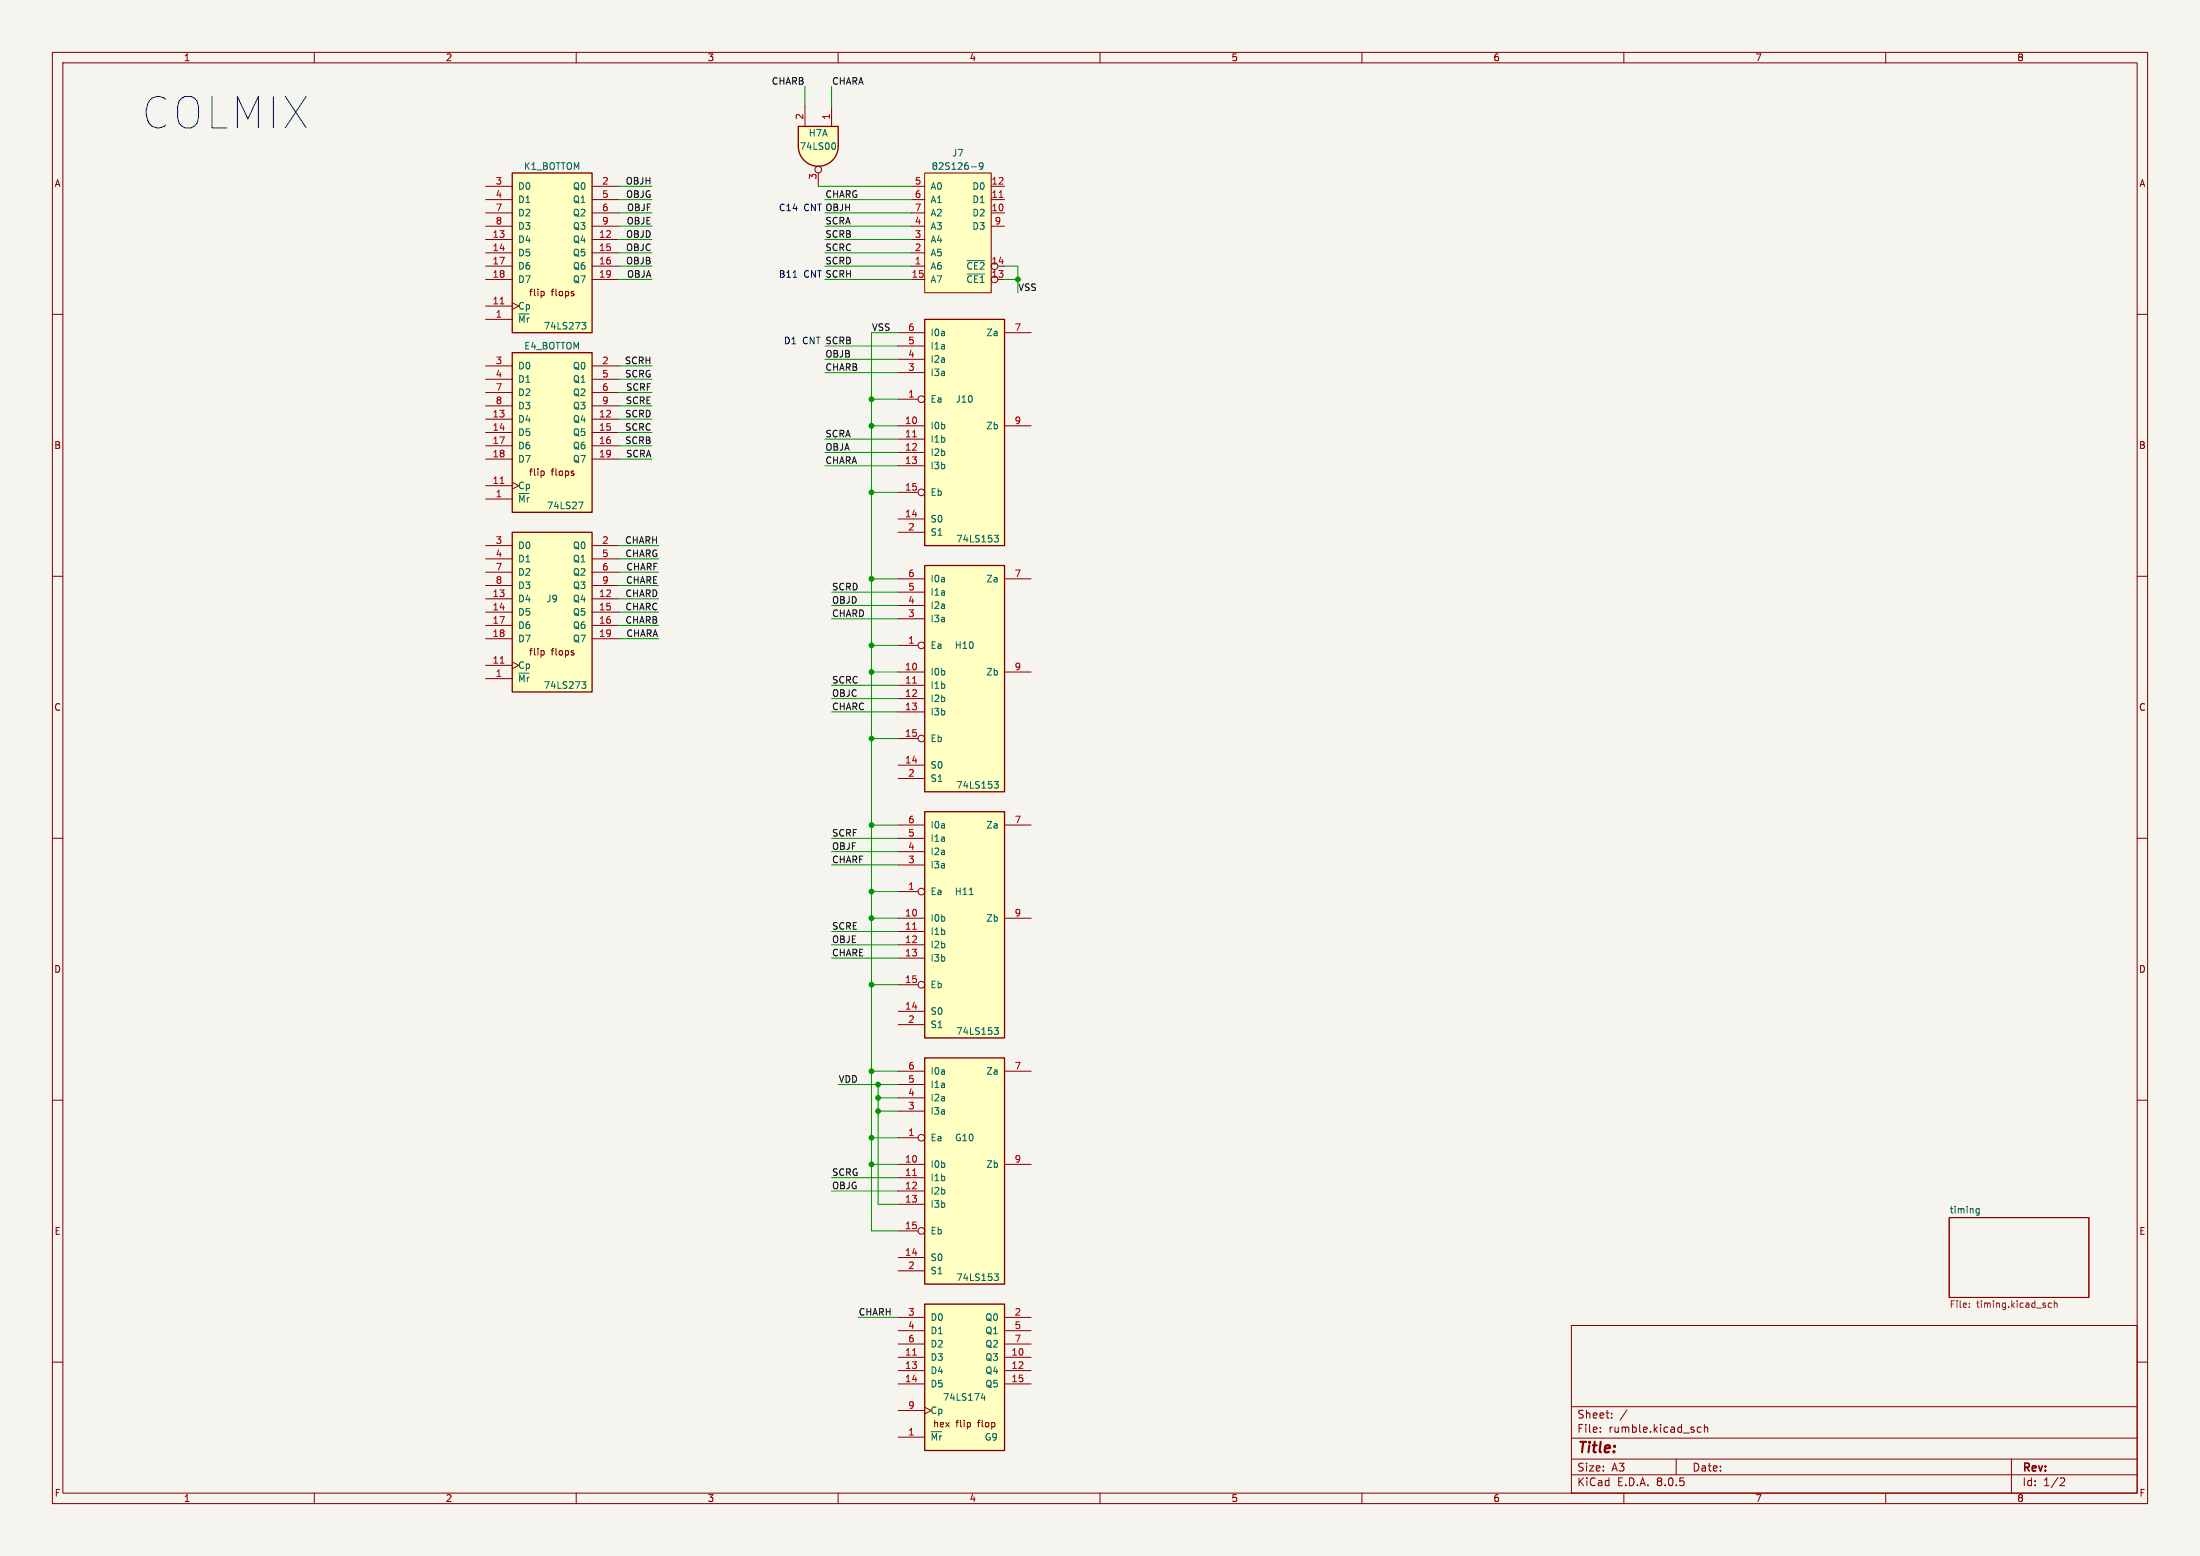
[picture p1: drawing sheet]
<svg xmlns="http://www.w3.org/2000/svg" width="420mm" height="297mm" viewBox="0 0 420 297" stroke-linecap="round" stroke-linejoin="round" font-family="sans-serif">
<path d="M0 0h420v297h-420z" fill="#f5f4ef" stroke="#f5f4ef" stroke-width=".19"/>
<g fill="none" stroke="#840000" stroke-width=".19">
<path d="M10 10h400v277h-400zM12 12h396v273h-396zM60 10v2M110 10v2M160 10v2M210 10v2M260 10v2M310 10v2M360 10v2M10 60h2M408 60h2M10 110h2"/>
<path d="M408 110h2M10 160h2M408 160h2M10 210h2M408 210h2M372.1 232.4h26.7v15.2h-26.7zM10 260h2M300 253h108v32h-108zM408 260h2M300 278.5h108M300 274.5h108M300 268.5h108"/>
<path d="M305.5 273.2v.2M305.5 272.5v.1M307.7 270.5v.2M307.7 269.8v.1M310.6 269.1l-1.3 1.9M320 278.5v3M324.7 272.5l-.4-.1-.3 .3 .2 .6h.5M325.4 272.5l.2-.1 .3 .1 .1 .9M325.4 271.9v1.5M384 278.5v6.5M60 285v2M110 285v2"/>
<path d="M160 285v2M210 285v2M260 285v2M300 281.5h108M310 285v2M360 285v2M393.5 282.1l.5 .1 .2 .3-1 1.1h1"/>
</g>
<path d="M377.3 231.4l.2 .1h.3M377.8 230.7v1l-.2 .3-.3-.1M377.8 230.7h-.3l-.2 .1" fill="none" stroke="#006464" stroke-width=".19"/>
<path d="M376 249.4v.2M376 248.8v.1M391.6 248.8l-.3-.1-.3 .3 .1 .5h.5M392.2 248.8l.1-.1 .4 .1v.8M392.2 248.3v1.3" fill="none" stroke="#725600" stroke-width=".19"/>
<path d="M176.5 154.9h15.3v43.2h-15.3z" fill="#ffffc2"/>
<path d="M176.5 154.9h15.3v43.2h-15.3z" fill="none" stroke="#840000" stroke-width=".25"/>
<g fill="none" stroke="#840000" stroke-width=".19">
<path d="M171.4 157.5h5.1M191.8 157.5h5M171.4 170.2h3.9M171.4 175.3h5.1M171.4 177.8h5.1M171.4 165.1h5.1M171.4 162.6h5.1M171.4 160h5.1M191.8 175.3h5M171.4 180.3h5.1M171.4 182.9h5.1M171.4 193h5.1"/>
<path d="M171.4 188h3.9M171.4 195.6h5.1"/>
<circle cx="175.9" cy="170.2" r=".63"/>
<circle cx="175.9" cy="188" r=".63"/>
</g>
<path d="M174.2 177.4h.8" fill="none" stroke="#a90000" stroke-width=".19"/>
<path d="M185.1 170.8h.7M189.8 196.2h.8l-.4 .4 .3 .2 .1 .4-.3 .2h-.3" fill="none" stroke="#006464" stroke-width=".19"/>
<path d="M97.8 101.6h15.2v30.5h-15.2z" fill="#ffffc2"/>
<path d="M97.8 101.6h15.2v30.5h-15.2z" fill="none" stroke="#840000" stroke-width=".25"/>
<g fill="none" stroke="#840000" stroke-width=".19">
<path d="M92.7 114.3h5.1M92.7 116.8h5.1M92.7 119.4h5.1M92.7 104.1h5.1M92.7 106.7h5.1M92.7 109.2h5.1M92.7 111.8h5.1M113 114.3h5.1M113 116.8h5.1M113 119.4h5.1M113 104.1h5.1M113 106.7h5.1"/>
<path d="M113 109.2h5.1M113 111.8h5.1M92.7 129.5h5.1M92.7 127h5.1M92.7 121.9h5.1M97.8 126.4l1.3 .6-1.3 .6M103.7 124.2l.2 .2v.4l-.2 .2M109.4 124.6l.2 .2-.2 .2M109.4 124.2l.1 .1M113 121.9h5.1"/>
</g>
<path d="M95.5 126.6h.7" fill="none" stroke="#a90000" stroke-width=".19"/>
<path d="M111.1 130.1h.8l-.5 .5 .4 .1 .1 .4-.3 .3h-.4" fill="none" stroke="#006464" stroke-width=".19"/>
<path d="M152.4 27.9h7.6a3.8 3.8 0 0 1-3.8 3.8 3.8 3.8 0 0 1-3.8-3.8z" fill="#ffffc2" stroke="#ffffc2" stroke-width=".19"/>
<path d="M152.4 24.1h7.6v3.8h-7.6z" fill="#ffffc2"/>
<path d="M152.4 24.1h7.6v3.8a3.8 3.8 0 0 1-3.8 3.8 3.8 3.8 0 0 1-3.8-3.8z" fill="none" stroke="#840000" stroke-width=".25"/>
<g fill="none" stroke="#840000" stroke-width=".19">
<path d="M153.7 20.3v3.8M156.2 33v2.6M158.7 20.3v3.8"/>
<circle cx="156.2" cy="32.4" r=".63"/>
</g>
<path d="M159.2 27.2a.79 .79 0 0 1 0 1.3" fill="none" stroke="#006464" stroke-width=".19"/>
<path d="M176.5 108h15.3v43.1h-15.3z" fill="#ffffc2"/>
<path d="M176.5 108h15.3v43.1h-15.3z" fill="none" stroke="#840000" stroke-width=".25"/>
<g fill="none" stroke="#840000" stroke-width=".19">
<path d="M171.4 118.1h5.1M171.4 115.6h5.1M171.4 113h5.1M171.4 110.5h5.1M191.8 110.5h5M171.4 123.2h3.9M171.4 128.3h5.1M171.4 130.8h5.1M171.4 133.4h5.1M171.4 135.9h5.1M191.8 128.3h5M171.4 146.1h5.1"/>
<path d="M171.4 141h3.9M171.4 148.6h5.1"/>
<circle cx="175.9" cy="123.2" r=".63"/>
<circle cx="175.9" cy="141" r=".63"/>
</g>
<path d="M174.2 130.4h.8" fill="none" stroke="#a90000" stroke-width=".19"/>
<path d="M189.8 149.2h.8l-.4 .5 .3 .1 .1 .4-.3 .2h-.3" fill="none" stroke="#006464" stroke-width=".19"/>
<path d="M176.5 33h12.7v22.9h-12.7z" fill="#ffffc2"/>
<g fill="none" stroke="#840000" stroke-width=".19">
<path d="M174 38.1h2.5M174 35.6h2.5M176.5 33h12.7v22.9h-12.7zM189.2 38.1h2.6M189.2 35.6h2.6M174 50.8h2.5M174 40.6h2.5M174 53.3h2.5M174 48.3h2.5M174 45.7h2.5M174 43.2h2.5M189.2 40.6h2.6"/>
<path d="M189.2 43.2h2.6M190.5 50.8h1.3M190.5 53.3h1.3"/>
</g>
<path d="M190.7 37.7h.8" fill="none" stroke="#a90000" stroke-width=".19"/>
<path d="M185.4 31.8h1M187.7 31.6l-.3 .2h-.3l-.2-.2v-.3l.3-.2h.2l.3 .2a.84 .84 0 0 1-.4 1h-.2M184.6 52.3h3.4M184.6 49.8h3.4" fill="none" stroke="#006464" stroke-width=".19"/>
<path d="M176.5 61h15.3v43.1h-15.3z" fill="#ffffc2"/>
<path d="M176.5 61h15.3v43.1h-15.3z" fill="none" stroke="#840000" stroke-width=".25"/>
<g fill="none" stroke="#840000" stroke-width=".19">
<path d="M171.4 76.2h3.9M171.4 71.1h5.1M171.4 68.6h5.1M171.4 66h5.1M171.4 63.5h5.1M191.8 63.5h5M171.4 81.3h5.1M171.4 83.8h5.1M171.4 86.4h5.1M171.4 88.9h5.1M171.4 99.1h5.1M171.4 94h3.9"/>
<path d="M191.8 81.3h5M171.4 101.6h5.1"/>
<circle cx="175.9" cy="76.2" r=".63"/>
<circle cx="175.9" cy="94" r=".63"/>
</g>
<path d="M174.2 83.4h.8" fill="none" stroke="#a90000" stroke-width=".19"/>
<path d="M189.8 102.2h.8l-.4 .5 .3 .1 .1 .4-.3 .2h-.3" fill="none" stroke="#006464" stroke-width=".19"/>
<path d="M176.5 248.9h15.3v28h-15.3z" fill="#ffffc2"/>
<path d="M176.5 248.9h15.3v28h-15.3z" fill="none" stroke="#840000" stroke-width=".25"/>
<g fill="none" stroke="#840000" stroke-width=".19">
<path d="M171.4 259.1h5.1M171.4 251.5h5.1M171.4 254h5.1M171.4 256.5h5.1M191.8 259.1h5M191.8 251.5h5M191.8 254h5M191.8 256.5h5M171.4 274.3h5.1M171.4 261.6h5.1M171.4 264.2h5.1M171.4 269.2h5.1"/>
<path d="M176.5 268.6l1.3 .6-1.3 .7M191.8 261.6h5M191.8 264.2h5"/>
</g>
<path d="M174.2 258.7h.8" fill="none" stroke="#a90000" stroke-width=".19"/>
<path d="M187.6 265.9l-.3 1h.8M187.9 266.4v.9" fill="none" stroke="#006464" stroke-width=".19"/>
<path d="M97.8 67.3h15.2v30.5h-15.2z" fill="#ffffc2"/>
<path d="M97.8 67.3h15.2v30.5h-15.2z" fill="none" stroke="#840000" stroke-width=".25"/>
<g fill="none" stroke="#840000" stroke-width=".19">
<path d="M92.7 69.9h5.1M92.7 72.4h5.1M92.7 74.9h5.1M92.7 77.5h5.1M113 69.9h5.1M113 72.4h5.1M113 74.9h5.1M113 77.5h5.1M92.7 95.3h5.1M92.7 92.7h5.1M92.7 80h5.1M92.7 82.6h5.1"/>
<path d="M92.7 85.1h5.1M92.7 87.6h5.1M97.8 92.1l1.3 .6-1.3 .6M103.7 89.9l.2 .2v.4l-.2 .2M109.4 90.3l.2 .2-.2 .2M109.4 89.9l.1 .1M113 80h5.1M113 82.6h5.1M113 85.1h5.1M113 87.6h5.1"/>
</g>
<path d="M95.5 92.3h.7" fill="none" stroke="#a90000" stroke-width=".19"/>
<path d="M110.5 95.8h.8l-.5 1.3" fill="none" stroke="#006464" stroke-width=".19"/>
<path d="M97.8 33h15.2v30.5h-15.2z" fill="#ffffc2"/>
<path d="M97.8 33h15.2v30.5h-15.2z" fill="none" stroke="#840000" stroke-width=".25"/>
<g fill="none" stroke="#840000" stroke-width=".19">
<path d="M92.7 35.6h5.1M92.7 38.1h5.1M113 35.6h5.1M113 38.1h5.1M92.7 58.4h5.1M92.7 45.7h5.1M92.7 48.3h5.1M92.7 50.8h5.1M92.7 53.3h5.1M92.7 40.6h5.1M92.7 43.2h5.1M97.8 57.8l1.3 .6-1.3 .7"/>
<path d="M103.7 55.6l.2 .3v.3l-.2 .3M109.4 56l.2 .2-.2 .3M109.4 55.6l.1 .1M113 45.7h5.1M113 48.3h5.1M113 50.8h5.1M113 53.3h5.1M113 40.6h5.1M113 43.2h5.1M92.7 61h5.1"/>
</g>
<path d="M95.5 58h.7" fill="none" stroke="#a90000" stroke-width=".19"/>
<path d="M111.1 61.5h.8l-.5 .5 .4 .1 .1 .5-.3 .2h-.4" fill="none" stroke="#006464" stroke-width=".19"/>
<path d="M176.5 201.9h15.3v43.2h-15.3z" fill="#ffffc2"/>
<path d="M176.5 201.9h15.3v43.2h-15.3z" fill="none" stroke="#840000" stroke-width=".25"/>
<g fill="none" stroke="#840000" stroke-width=".19">
<path d="M171.4 217.2h3.9M171.4 212.1h5.1M171.4 209.6h5.1M171.4 207h5.1M171.4 204.5h5.1M191.8 204.5h5M171.4 222.2h5.1M171.4 224.8h5.1M171.4 227.3h5.1M171.4 229.9h5.1M171.4 234.9h3.9M191.8 222.2h5"/>
<path d="M171.4 240h5.1M171.4 242.6h5.1"/>
<circle cx="175.9" cy="217.2" r=".63"/>
<circle cx="175.9" cy="234.9" r=".63"/>
</g>
<path d="M174.2 224.4h.8" fill="none" stroke="#a90000" stroke-width=".19"/>
<path d="M189.8 243.1h.8l-.4 .5 .3 .2 .1 .4-.3 .2h-.3" fill="none" stroke="#006464" stroke-width=".19"/>
<path d="M151.4 52.9h.7" fill="none" stroke="#0000c2" stroke-width=".19"/>
<g fill="none" stroke="#009600" stroke-width=".19">
<path d="M153.7 16.5v3.8M158.7 16.5v3.8M118.1 38.1h6.4M118.1 35.6h6.4M156.2 35.6h17.8M157.5 38.1h16.5M118.1 50.8h6.4M118.1 48.3h6.4M118.1 53.3h6.4M118.1 45.7h6.4M118.1 40.6h6.4M118.1 43.2h6.4"/>
<path d="M157.5 50.8h16.5M157.5 48.3h16.5M157.5 53.3h16.5M157.5 45.7h16.5M157.5 40.6h16.5M157.5 43.2h16.5M191.8 50.8h2.5v5.1M191.8 53.3h2.5M118.1 69.9h6.4M118.1 74.9h6.4M118.1 77.5h6.4M118.1 72.4h6.4"/>
<path d="M157.5 66h13.9M157.5 68.6h13.9M157.5 71.1h13.9M166.4 76.2h5M171.4 63.5h-5v171.4h5M118.1 80h6.4M118.1 87.6h6.4M118.1 85.1h6.4M118.1 82.6h6.4M157.5 83.8h13.9M157.5 86.4h13.9M157.5 88.9h13.9"/>
<path d="M166.4 94h5M166.4 81.3h5M118.1 114.3h7.6M118.1 111.8h7.6M118.1 109.2h7.6M118.1 104.1h7.6M118.1 106.7h7.6M118.1 119.4h7.6M118.1 116.8h7.6M158.7 115.6h12.7M158.7 113h12.7M158.7 118.1h12.7"/>
<path d="M166.4 110.5h5M118.1 121.9h7.6M158.7 135.9h12.7M158.7 130.8h12.7M158.7 133.4h12.7M166.4 128.3h5M166.4 123.2h5M166.4 141h5M166.4 157.5h5M158.7 160h12.7M158.7 177.8h12.7M158.7 165.1h12.7"/>
<path d="M158.7 162.6h12.7M166.4 170.2h5M166.4 175.3h5M158.7 182.9h12.7M158.7 180.3h12.7M166.4 188h5M160 207h11.4M166.4 217.2h5M166.4 204.5h5M167.6 207v22.9h3.8M167.6 209.6h3.8M167.6 212.1h3.8"/>
<path d="M158.7 227.3h12.7M158.7 224.8h12.7M166.4 222.2h5M163.8 251.5h7.6"/>
</g>
<g fill="#009600" stroke="#009600" stroke-width=".19">
<circle cx="166.4" cy="204.5" r=".46"/>
<circle cx="166.4" cy="188" r=".46"/>
<circle cx="166.4" cy="157.5" r=".46"/>
<circle cx="166.4" cy="175.3" r=".46"/>
<circle cx="166.4" cy="170.2" r=".46"/>
<circle cx="166.4" cy="128.3" r=".46"/>
<circle cx="166.4" cy="123.2" r=".46"/>
<circle cx="166.4" cy="141" r=".46"/>
<circle cx="166.4" cy="81.3" r=".46"/>
<circle cx="166.4" cy="94" r=".46"/>
<circle cx="166.4" cy="76.2" r=".46"/>
<circle cx="194.3" cy="53.3" r=".46"/>
<circle cx="167.6" cy="212.1" r=".46"/>
<circle cx="167.6" cy="209.6" r=".46"/>
<circle cx="166.4" cy="217.2" r=".46"/>
<circle cx="166.4" cy="222.2" r=".46"/>
<circle cx="167.6" cy="207" r=".46"/>
<circle cx="166.4" cy="110.5" r=".46"/>
</g>
<text font-size="8.3" fill="#0000c2" x="26.7" y="25.2">COLMIX</text>
<text font-size="2.8" fill="#840000" x="301" y="277.9">Title:</text>
<g font-size="2.1" fill="#840000">
<text x="301" y="273.7">File:</text>
<text x="301" y="271">Sheet:</text>
<text x="307.1" y="273.7">rumble.kicad_sch</text>
<text x="301" y="281.1">Size:</text>
<text x="307.6" y="281.1">A3</text>
<text x="323" y="281.1">Date:</text>
<text x="386" y="281.3">Rev:</text>
<text x="301" y="283.9">KiCad</text>
<text x="308.7" y="283.9">E.D.A.</text>
<text x="316.3" y="283.9">8.0.5</text>
<text x="386" y="283.9">Id:</text>
<text x="390.1" y="283.9">1/2</text>
</g>
<g font-size="1.8" fill="#840000">
<text x="35" y="11.9">1</text>
<text x="85" y="11.9">2</text>
<text x="135" y="11.9">3</text>
<text x="185" y="11.9">4</text>
<text x="235" y="11.9">5</text>
<text x="285" y="11.9">6</text>
<text x="335" y="11.9">7</text>
<text x="385" y="11.9">8</text>
<text x="10.3" y="35.9">A</text>
<text x="408.3" y="35.9">A</text>
<text x="100.9" y="56.8">flip</text>
<text x="105.2" y="56.8">flops</text>
<text x="10.3" y="85.9">B</text>
<text x="408.2" y="85.9">B</text>
<text x="100.9" y="91">flip</text>
<text x="105.2" y="91">flops</text>
<text x="100.9" y="125.3">flip</text>
<text x="105.2" y="125.3">flops</text>
<text x="10.3" y="135.9">C</text>
<text x="408.2" y="135.9">C</text>
<text x="10.3" y="185.9">D</text>
<text x="408.2" y="185.9">D</text>
<text x="10.3" y="235.9">E</text>
<text x="408.3" y="235.9">E</text>
<text x="182.5" y="272.7">flip</text>
<text x="186.8" y="272.7">flop</text>
<text x="10.3" y="285.9">F</text>
<text x="35" y="286.9">1</text>
<text x="85" y="286.9">2</text>
<text x="135" y="286.9">3</text>
<text x="185" y="286.9">4</text>
<text x="235" y="286.9">5</text>
<text x="285" y="286.9">6</text>
<text x="335" y="286.9">7</text>
<text x="385" y="286.9">8</text>
<text x="408.3" y="285.9">F</text>
</g>
<g font-size="1.8" fill="#0f0f0f">
<text x="147.2" y="16.2">CHARB</text>
<text x="158.7" y="16.2">CHARA</text>
<text x="119.4" y="35.3">OBJH</text>
<text x="119.4" y="37.8">OBJG</text>
<text x="119.6" y="40.4">OBJF</text>
<text x="157.5" y="37.8">CHARG</text>
<text x="119.4" y="45.5">OBJD</text>
<text x="119.4" y="48">OBJC</text>
<text x="119.5" y="42.9">OBJE</text>
<text x="157.5" y="45.5">SCRB</text>
<text x="157.5" y="48">SCRC</text>
<text x="157.5" y="42.9">SCRA</text>
<text x="119.4" y="50.5">OBJB</text>
<text x="119.6" y="53.1">OBJA</text>
<text x="157.5" y="50.5">SCRD</text>
<text x="194.3" y="55.6">VSS</text>
<text x="166.4" y="63.2">VSS</text>
<text x="119.2" y="69.6">SCRH</text>
<text x="157.5" y="70.9">CHARB</text>
<text x="157.5" y="68.3">OBJB</text>
<text x="119.2" y="72.1">SCRG</text>
<text x="119.4" y="77.2">SCRE</text>
<text x="119.4" y="74.7">SCRF</text>
<text x="119.2" y="79.7">SCRD</text>
<text x="119.2" y="82.3">SCRC</text>
<text x="157.5" y="83.6">SCRA</text>
<text x="119.2" y="84.8">SCRB</text>
<text x="119.4" y="87.4">SCRA</text>
<text x="157.5" y="86.1">OBJA</text>
<text x="157.5" y="88.6">CHARA</text>
<text x="119.2" y="103.9">CHARH</text>
<text x="119.3" y="106.4">CHARG</text>
<text x="119.4" y="111.5">CHARE</text>
<text x="119.5" y="109">CHARF</text>
<text x="158.7" y="112.8">SCRD</text>
<text x="119.3" y="119.1">CHARB</text>
<text x="119.3" y="116.6">CHARC</text>
<text x="119.3" y="114">CHARD</text>
<text x="158.7" y="115.3">OBJD</text>
<text x="158.7" y="117.8">CHARD</text>
<text x="119.5" y="121.7">CHARA</text>
<text x="158.7" y="130.5">SCRC</text>
<text x="158.7" y="135.6">CHARC</text>
<text x="158.7" y="133.1">OBJC</text>
<text x="158.7" y="159.8">SCRF</text>
<text x="158.7" y="162.3">OBJF</text>
<text x="158.7" y="164.8">CHARF</text>
<text x="158.7" y="177.5">SCRE</text>
<text x="158.7" y="180.1">OBJE</text>
<text x="158.7" y="182.6">CHARE</text>
<text x="160" y="206.7">VDD</text>
<text x="158.7" y="224.5">SCRG</text>
<text x="158.7" y="227.1">OBJG</text>
<text x="163.8" y="251.2">CHARH</text>
</g>
<g font-size="1.8" fill="#a90000">
<text x="153.4" y="22.9" transform="rotate(-90 153.4 22.9)">2</text>
<text x="158.5" y="22.9" transform="rotate(-90 158.5 22.9)">1</text>
<text x="94.5" y="35.3">3</text>
<text x="114.9" y="35.3">2</text>
<text x="156" y="34.4" transform="rotate(-90 156 34.4)">3</text>
<text x="174.6" y="35.3">5</text>
<text x="189.2" y="35.3">12</text>
<text x="94.5" y="37.8">4</text>
<text x="94.5" y="40.4">7</text>
<text x="114.9" y="37.8">5</text>
<text x="114.9" y="40.4">6</text>
<text x="174.6" y="37.8">6</text>
<text x="174.6" y="40.4">7</text>
<text x="189.2" y="40.4">10</text>
<text x="189.2" y="37.8">11</text>
<text x="93.9" y="45.5">13</text>
<text x="94.5" y="42.9">8</text>
<text x="114.3" y="45.5">12</text>
<text x="114.9" y="42.9">9</text>
<text x="174.6" y="45.5">3</text>
<text x="174.6" y="42.9">4</text>
<text x="189.8" y="42.9">9</text>
<text x="93.9" y="48">14</text>
<text x="93.9" y="50.5">17</text>
<text x="93.9" y="53.1">18</text>
<text x="114.3" y="48">15</text>
<text x="114.3" y="50.5">16</text>
<text x="114.3" y="53.1">19</text>
<text x="173.9" y="53.1">15</text>
<text x="174.6" y="50.5">1</text>
<text x="174.6" y="48">2</text>
<text x="189.2" y="53.1">13</text>
<text x="189.2" y="50.5">14</text>
<text x="93.9" y="58.2">11</text>
<text x="94.5" y="60.7">1</text>
<text x="173.3" y="65.8">5</text>
<text x="173.3" y="63.2">6</text>
<text x="193.6" y="63.2">7</text>
<text x="94.5" y="69.6">3</text>
<text x="114.9" y="69.6">2</text>
<text x="173.3" y="70.9">3</text>
<text x="173.3" y="68.3">4</text>
<text x="94.5" y="72.1">4</text>
<text x="94.5" y="74.7">7</text>
<text x="94.5" y="77.2">8</text>
<text x="114.9" y="72.1">5</text>
<text x="114.9" y="74.7">6</text>
<text x="114.9" y="77.2">9</text>
<text x="173.3" y="75.9">1</text>
<text x="93.9" y="79.8">13</text>
<text x="93.9" y="82.3">14</text>
<text x="114.3" y="79.8">12</text>
<text x="114.3" y="82.3">15</text>
<text x="172.7" y="81">10</text>
<text x="172.7" y="83.6">11</text>
<text x="193.6" y="81">9</text>
<text x="93.9" y="84.8">17</text>
<text x="93.9" y="87.4">18</text>
<text x="114.3" y="84.8">16</text>
<text x="114.3" y="87.4">19</text>
<text x="172.7" y="86.1">12</text>
<text x="172.7" y="88.6">13</text>
<text x="93.9" y="92.5">11</text>
<text x="94.5" y="95">1</text>
<text x="172.7" y="93.7">15</text>
<text x="172.7" y="98.8">14</text>
<text x="173.3" y="101.3">2</text>
<text x="94.5" y="103.9">3</text>
<text x="94.5" y="106.4">4</text>
<text x="114.9" y="103.9">2</text>
<text x="114.9" y="106.4">5</text>
<text x="94.5" y="109">7</text>
<text x="94.5" y="111.5">8</text>
<text x="114.9" y="109">6</text>
<text x="114.9" y="111.5">9</text>
<text x="173.3" y="112.8">5</text>
<text x="173.3" y="110.2">6</text>
<text x="193.6" y="110.2">7</text>
<text x="93.9" y="114">13</text>
<text x="93.9" y="116.6">14</text>
<text x="93.9" y="119.1">17</text>
<text x="114.3" y="114">12</text>
<text x="114.3" y="116.6">15</text>
<text x="114.3" y="119.1">16</text>
<text x="173.3" y="117.9">3</text>
<text x="173.3" y="115.3">4</text>
<text x="93.9" y="121.7">18</text>
<text x="114.3" y="121.7">19</text>
<text x="173.3" y="122.9">1</text>
<text x="93.9" y="126.7">11</text>
<text x="94.5" y="129.3">1</text>
<text x="172.7" y="128">10</text>
<text x="172.7" y="130.6">11</text>
<text x="193.6" y="128">9</text>
<text x="172.7" y="133.1">12</text>
<text x="172.7" y="135.6">13</text>
<text x="172.7" y="140.7">15</text>
<text x="172.7" y="145.8">14</text>
<text x="173.3" y="148.3">2</text>
<text x="173.3" y="159.8">5</text>
<text x="173.3" y="157.2">6</text>
<text x="193.6" y="157.2">7</text>
<text x="173.3" y="164.8">3</text>
<text x="173.3" y="162.3">4</text>
<text x="173.3" y="169.9">1</text>
<text x="172.7" y="175">10</text>
<text x="172.7" y="177.5">11</text>
<text x="193.6" y="175">9</text>
<text x="172.7" y="180.1">12</text>
<text x="172.7" y="182.6">13</text>
<text x="172.7" y="187.7">15</text>
<text x="172.7" y="192.8">14</text>
<text x="173.3" y="195.3">2</text>
<text x="173.3" y="209.3">4</text>
<text x="173.3" y="206.8">5</text>
<text x="173.3" y="204.2">6</text>
<text x="193.6" y="204.2">7</text>
<text x="173.3" y="211.8">3</text>
<text x="172.7" y="222">10</text>
<text x="173.3" y="216.9">1</text>
<text x="193.6" y="222">9</text>
<text x="172.7" y="224.5">11</text>
<text x="172.7" y="227.1">12</text>
<text x="172.7" y="229.6">13</text>
<text x="172.7" y="239.8">14</text>
<text x="172.7" y="234.7">15</text>
<text x="173.3" y="242.3">2</text>
<text x="173.3" y="251.2">3</text>
<text x="193.6" y="251.2">2</text>
<text x="173.3" y="253.7">4</text>
<text x="173.3" y="256.3">6</text>
<text x="193.6" y="253.7">5</text>
<text x="193.6" y="256.3">7</text>
<text x="172.7" y="258.8">11</text>
<text x="172.7" y="261.4">13</text>
<text x="172.7" y="263.9">14</text>
<text x="193" y="258.8">10</text>
<text x="193" y="261.4">12</text>
<text x="193" y="263.9">15</text>
<text x="173.3" y="269">9</text>
<text x="173.3" y="274.1">1</text>
</g>
<g font-size="1.8" fill="#006464">
<text x="152.6" y="28.8">74LS00</text>
<text x="154.3" y="26.3">H7A</text>
<text x="99.9" y="32.6">K1_BOTTOM</text>
<text x="177.8" y="32.6">82S126-9</text>
<text x="181.7" y="30.1">J7</text>
<text x="98.8" y="36.4">D0</text>
<text x="98.8" y="39">D1</text>
<text x="98.8" y="41.5">D2</text>
<text x="109.3" y="36.4">Q0</text>
<text x="109.3" y="39">Q1</text>
<text x="109.3" y="41.5">Q2</text>
<text x="177.5" y="36.4">A0</text>
<text x="177.5" y="39">A1</text>
<text x="177.5" y="41.5">A2</text>
<text x="185.5" y="41.5">D2</text>
<text x="185.5" y="39">D1</text>
<text x="185.5" y="36.4">D0</text>
<text x="98.8" y="46.6">D4</text>
<text x="98.8" y="44">D3</text>
<text x="109.3" y="46.6">Q4</text>
<text x="109.3" y="44">Q3</text>
<text x="177.5" y="46.6">A4</text>
<text x="177.5" y="44">A3</text>
<text x="185.5" y="44">D3</text>
<text x="98.8" y="49.1">D5</text>
<text x="98.8" y="51.7">D6</text>
<text x="109.3" y="49.1">Q5</text>
<text x="109.3" y="51.7">Q6</text>
<text x="177.5" y="51.7">A6</text>
<text x="177.5" y="49.1">A5</text>
<text x="184.4" y="51.7">~{CE2}</text>
<text x="98.8" y="59.3">Cp</text>
<text x="98.8" y="54.2">D7</text>
<text x="109.3" y="54.2">Q7</text>
<text x="177.5" y="54.2">A7</text>
<text x="184.4" y="54.2">~{CE1}</text>
<text x="98.8" y="61.8">~{Mr}</text>
<text x="103.7" y="63.1">74LS273</text>
<text x="177.5" y="64.4">I0a</text>
<text x="188.2" y="64.4">Za</text>
<text x="98.8" y="70.7">D0</text>
<text x="100" y="66.9">E4_BOTTOM</text>
<text x="109.3" y="70.7">Q0</text>
<text x="177.5" y="72">I3a</text>
<text x="177.5" y="69.4">I2a</text>
<text x="177.5" y="66.9">I1a</text>
<text x="98.8" y="73.3">D1</text>
<text x="98.8" y="75.8">D2</text>
<text x="109.3" y="73.3">Q1</text>
<text x="109.3" y="75.8">Q2</text>
<text x="177.5" y="77.1">Ea</text>
<text x="182.4" y="77.1">J10</text>
<text x="98.8" y="80.9">D4</text>
<text x="98.8" y="83.4">D5</text>
<text x="98.8" y="78.3">D3</text>
<text x="109.3" y="80.9">Q4</text>
<text x="109.3" y="83.4">Q5</text>
<text x="109.3" y="78.3">Q3</text>
<text x="177.5" y="82.1">I0b</text>
<text x="188.2" y="82.1">Zb</text>
<text x="98.8" y="86">D6</text>
<text x="98.8" y="88.5">D7</text>
<text x="109.3" y="86">Q6</text>
<text x="109.3" y="88.5">Q7</text>
<text x="177.5" y="84.7">I1b</text>
<text x="177.5" y="87.2">I2b</text>
<text x="177.5" y="89.8">I3b</text>
<text x="98.8" y="93.6">Cp</text>
<text x="177.5" y="94.8">Eb</text>
<text x="98.8" y="96.1">~{Mr}</text>
<text x="104.3" y="97.4">74LS27</text>
<text x="177.5" y="99.9">S0</text>
<text x="98.8" y="105">D0</text>
<text x="98.8" y="107.5">D1</text>
<text x="109.3" y="105">Q0</text>
<text x="109.3" y="107.5">Q1</text>
<text x="177.5" y="102.5">S1</text>
<text x="182.4" y="103.7">74LS153</text>
<text x="98.8" y="110.1">D2</text>
<text x="98.8" y="112.6">D3</text>
<text x="109.3" y="110.1">Q2</text>
<text x="109.3" y="112.6">Q3</text>
<text x="177.5" y="113.9">I1a</text>
<text x="177.5" y="111.4">I0a</text>
<text x="188.2" y="111.4">Za</text>
<text x="98.8" y="115.2">D4</text>
<text x="98.8" y="117.7">D5</text>
<text x="104.2" y="115.2">J9</text>
<text x="109.3" y="115.2">Q4</text>
<text x="109.3" y="117.7">Q5</text>
<text x="177.5" y="119">I3a</text>
<text x="177.5" y="116.4">I2a</text>
<text x="98.8" y="120.2">D6</text>
<text x="98.8" y="122.8">D7</text>
<text x="109.3" y="120.2">Q6</text>
<text x="109.3" y="122.8">Q7</text>
<text x="177.5" y="124.1">Ea</text>
<text x="182.2" y="124.1">H10</text>
<text x="98.8" y="130.4">~{Mr}</text>
<text x="98.8" y="127.9">Cp</text>
<text x="103.7" y="131.7">74LS273</text>
<text x="177.5" y="129.1">I0b</text>
<text x="177.5" y="131.7">I1b</text>
<text x="188.2" y="129.1">Zb</text>
<text x="177.5" y="134.2">I2b</text>
<text x="177.5" y="136.8">I3b</text>
<text x="177.5" y="141.8">Eb</text>
<text x="177.5" y="146.9">S0</text>
<text x="177.5" y="149.5">S1</text>
<text x="182.4" y="150.7">74LS153</text>
<text x="177.5" y="160.9">I1a</text>
<text x="177.5" y="158.3">I0a</text>
<text x="188.2" y="158.3">Za</text>
<text x="177.5" y="166">I3a</text>
<text x="177.5" y="163.4">I2a</text>
<text x="177.5" y="171">Ea</text>
<text x="182.2" y="171">H11</text>
<text x="177.5" y="176.1">I0b</text>
<text x="177.5" y="178.7">I1b</text>
<text x="188.2" y="176.1">Zb</text>
<text x="177.5" y="181.2">I2b</text>
<text x="177.5" y="183.7">I3b</text>
<text x="177.5" y="188.8">Eb</text>
<text x="177.5" y="193.9">S0</text>
<text x="177.5" y="196.4">S1</text>
<text x="182.4" y="197.7">74LS153</text>
<text x="177.5" y="207.9">I1a</text>
<text x="177.5" y="205.3">I0a</text>
<text x="188.2" y="205.3">Za</text>
<text x="177.5" y="213">I3a</text>
<text x="177.5" y="210.4">I2a</text>
<text x="177.5" y="218">Ea</text>
<text x="182.2" y="218">G10</text>
<text x="177.5" y="223.1">I0b</text>
<text x="177.5" y="225.7">I1b</text>
<text x="188.2" y="223.1">Zb</text>
<text x="177.5" y="228.2">I2b</text>
<text x="177.5" y="230.7">I3b</text>
<text x="372.1" y="231.7">timing</text>
<text x="177.5" y="235.8">Eb</text>
<text x="177.5" y="240.9">S0</text>
<text x="177.5" y="243.4">S1</text>
<text x="182.4" y="244.7">74LS153</text>
<text x="177.5" y="252.3">D0</text>
<text x="177.5" y="254.9">D1</text>
<text x="177.5" y="257.4">D2</text>
<text x="188" y="252.3">Q0</text>
<text x="188" y="254.9">Q1</text>
<text x="188" y="257.4">Q2</text>
<text x="177.5" y="259.9">D3</text>
<text x="177.5" y="262.5">D4</text>
<text x="188" y="259.9">Q3</text>
<text x="188" y="262.5">Q4</text>
<text x="177.5" y="265">D5</text>
<text x="179.9" y="267.6">74LS174</text>
<text x="188" y="265">Q5</text>
<text x="177.5" y="275.2">~{Mr}</text>
<text x="177.5" y="270.1">Cp</text>
<text x="178" y="272.7">hex</text>
<text x="187.9" y="275.2">G9</text>
</g>
<g font-size="1.8" fill="#0000c2">
<text x="148.6" y="40.4">C14</text>
<text x="153.4" y="40.4">CNT OBJH</text>
<text x="148.6" y="53.1">B11</text>
<text x="153.4" y="53.1">CNT SCRH</text>
<text x="149.8" y="65.8">D1</text>
<text x="153.4" y="65.8">CNT SCRB</text>
</g>
<g font-size="1.8" fill="#725600">
<text x="372.1" y="250">File:</text>
<text x="377.3" y="250">timing.kicad_sch</text>
</g>
</svg>
